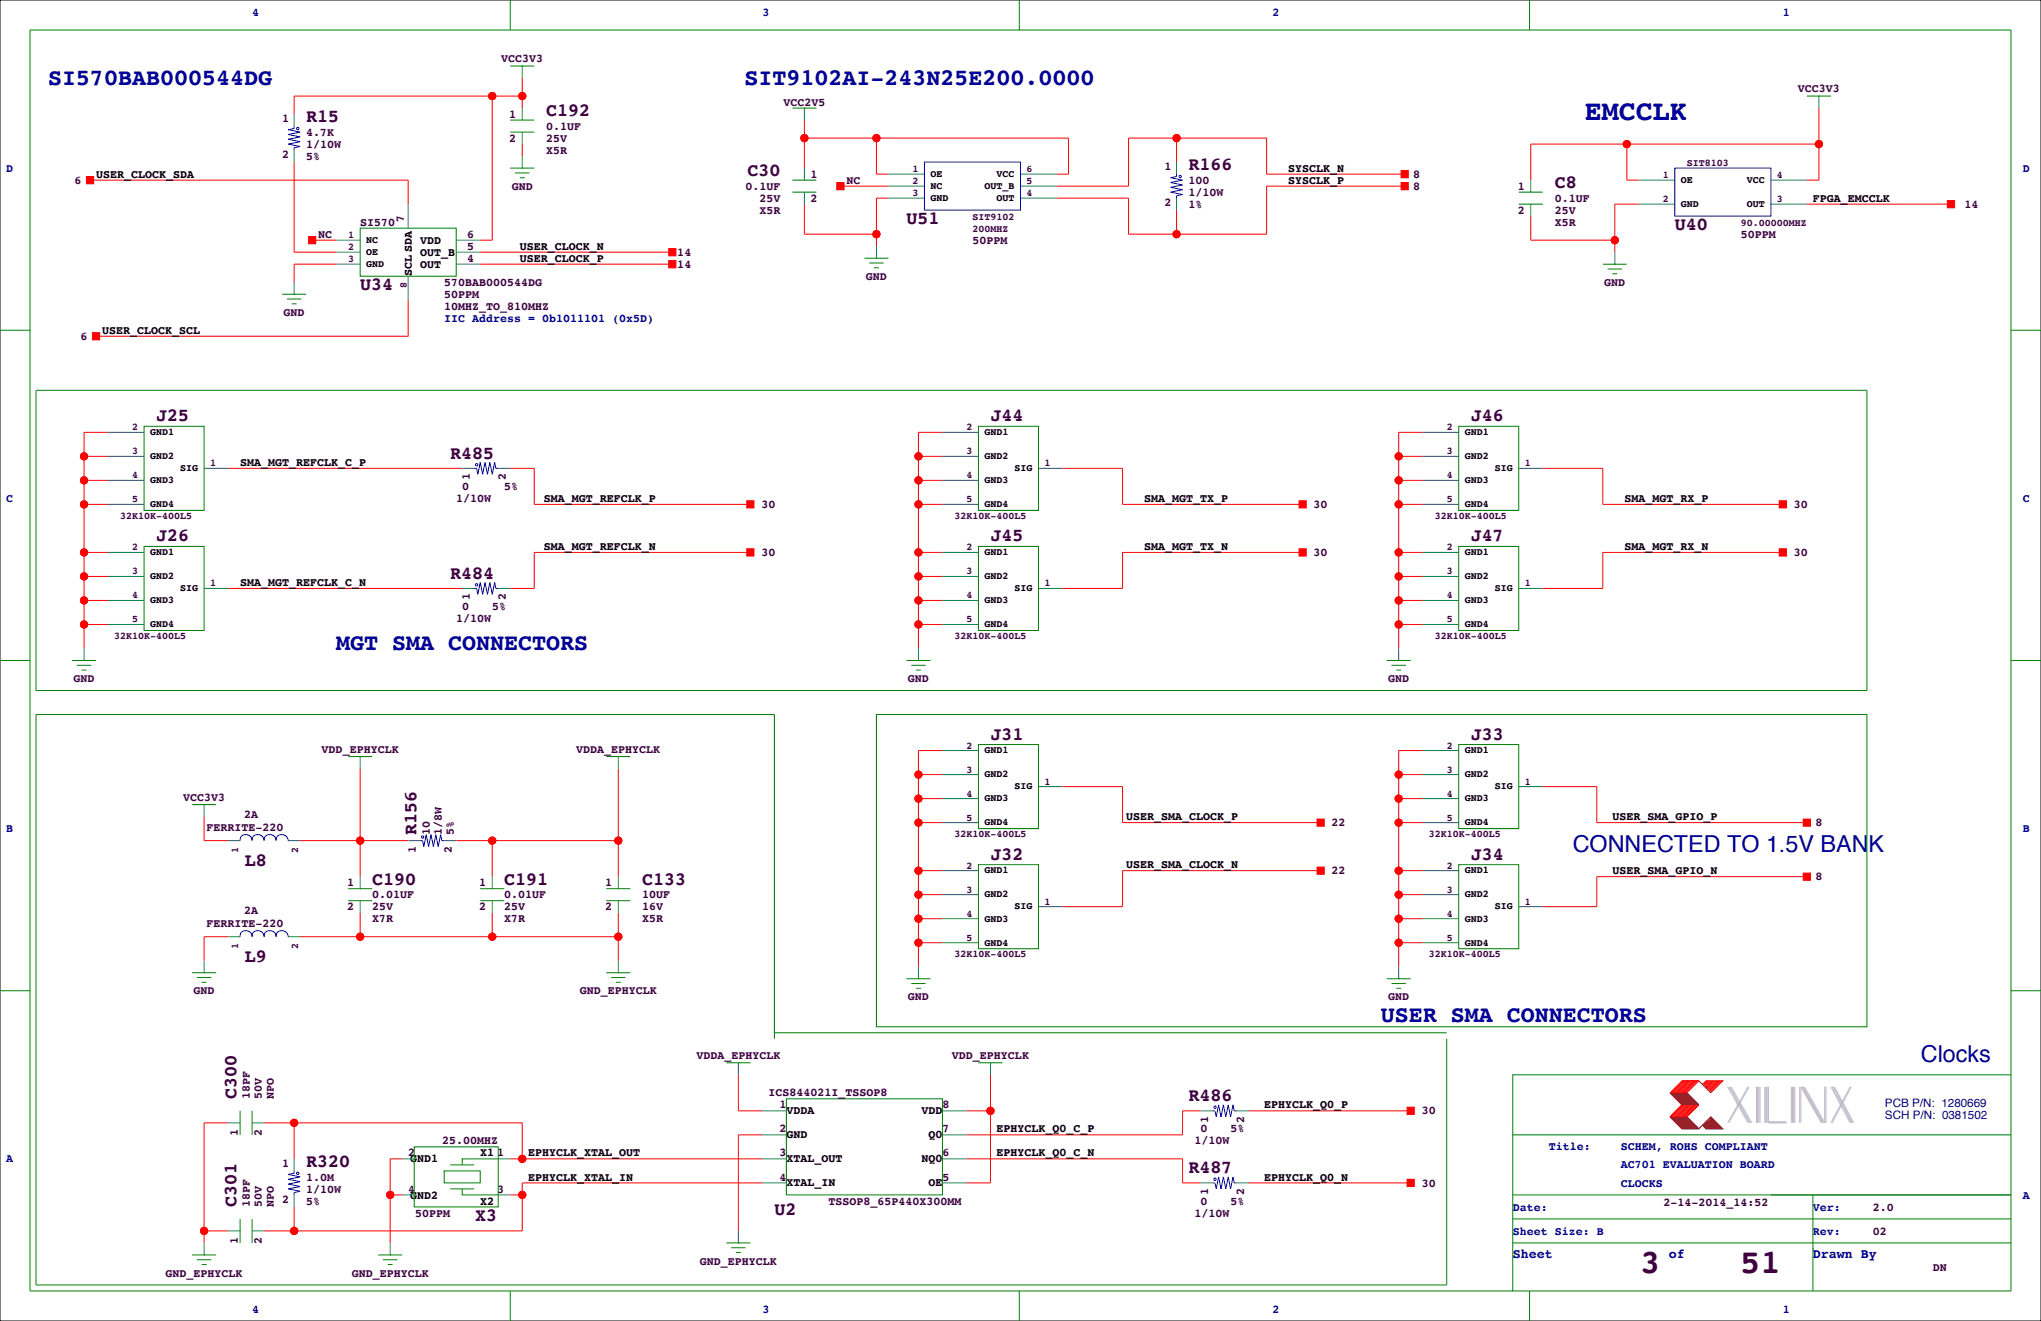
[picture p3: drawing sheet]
<svg xmlns="http://www.w3.org/2000/svg" width="432mm" height="279mm" viewBox="0 0 432 279" stroke-linecap="round" stroke-linejoin="round" font-family="sans-serif">
<path d="M0 0h431.8v279.4h-431.8z" fill="none" stroke="#000" stroke-width=".21"/>
<g fill="none" stroke="#f00" stroke-width=".21">
<path d="M110.5 16.5v6.4M19 38.1h67.4v5.1M62.2 34.3v19h8.9M104.1 20.3v30.5h-2.5M110.5 20.3h-48.3v3.8M110.5 30.5v2.5M170.2 25.4v10.2M170.2 29.2h55.9v7.6h-2.6M177.8 39.4h10.2M185.4 29.2v7.6h2.6M248.9 29.2v5.1M297.2 39.4h-29.2v10.1h-29.2v-7.6h-15.3"/>
<path d="M297.2 36.8h-29.2v-7.6h-29.2v10.2h-15.3M344.2 30.5v7.6h2.5M384.8 30.5h-61v7.6M384.8 22.9v15.2h-2.5M66 50.8h5.1M71.1 55.9h-8.9v3.8M101.6 55.9h40.6M101.6 53.3h40.6M170.2 43.2v6.3h15.2M188 41.9h-2.6v10.2M248.9 44.4v5.1M323.8 45.7v5.1h17.8"/>
<path d="M346.7 43.2h-5.1v10.1M382.3 43.2h30.4M86.4 63.5v7.6h-66.1M17.8 96.5h5.1M22.9 91.4h-5.1v45.8M48.3 99.1h49.5M107.9 99.1h5.1v7.6h45.7M194.3 96.5h5.1M199.4 91.4h-5.1v45.8M224.8 99.1h12.7v7.6h38.1M295.9 96.5h5.1M301 91.4h-5.1v45.8"/>
<path d="M326.4 99.1h12.7v7.6h38.1M17.8 116.8h5.1M17.8 106.7h5.1M17.8 101.6h5.1M158.7 116.8h-45.7v7.7h-5.1M194.3 116.8h5.1M194.3 106.7h5.1M194.3 101.6h5.1M275.6 116.8h-38.1v7.7h-12.7M295.9 116.8h5.1M295.9 106.7h5.1M295.9 101.6h5.1"/>
<path d="M377.2 116.8h-38.1v7.7h-12.7M17.8 127h5.1M17.8 121.9h5.1M17.8 132.1h5.1M48.3 124.5h49.5M194.3 127h5.1M194.3 121.9h5.1M194.3 132.1h5.1M295.9 127h5.1M295.9 121.9h5.1M295.9 132.1h5.1M199.4 158.8h-5.1v45.7"/>
<path d="M301 158.8h-5.1v45.7M43.2 172.7v5.1h5.1M63.5 177.8h22.9M76.2 162.6v22.8M96.5 177.8h34.3M104.1 177.8v7.6M130.8 162.6v22.8M194.3 163.8h5.1M194.3 168.9h5.1M194.3 174h5.1M224.8 166.4h12.7v7.6h41.9M295.9 163.8h5.1"/>
<path d="M295.9 168.9h5.1M295.9 174h5.1M326.4 166.4h11.4v7.6h44.5M48.3 198.1h-5.1v5.1M63.5 198.1h67.3M76.2 193v5.1M104.1 193v5.1M130.8 193v10.2M194.3 184.1h5.1M194.3 189.2h5.1M194.3 194.3h5.1M194.3 199.4h5.1"/>
<path d="M279.4 184.1h-41.9v7.7h-12.7M295.9 184.1h5.1M295.9 189.2h5.1M295.9 194.3h5.1M295.9 199.4h5.1M382.3 185.4h-44.5v6.4h-11.4M48.3 237.5h-5.1v25.4M55.9 237.5h54.6v7.6M62.2 237.5v7.6M156.2 227.3v7.6h5.1M204.5 234.9h5M209.5 227.3v22.9h-5"/>
<path d="M254 234.9h-3.8v5.1h-45.7M264.2 234.9h34.2M355.9 233.7l-2.6 2.5h3.6l2.5-2.5M355.9 228.6h3.5l-2.5 2.5h-3.6zM356.1 233.7l-2.5 2.5M356.1 228.6l-2.5 2.5M356.4 233.7l-2.6 2.5M356.4 228.6l-2.6 2.5M356.6 233.7l-2.5 2.5M356.6 228.6l-2.5 2.5M356.9 233.7l-2.6 2.5M356.9 228.6l-2.6 2.5"/>
<path d="M357.1 233.7l-2.5 2.5M357.1 228.6l-2.5 2.5M357.4 233.7l-2.6 2.5M357.4 228.6l-2.6 2.5M357.6 233.7l-2.5 2.5M357.6 228.6l-2.5 2.5M357.9 233.7l-2.6 2.5M357.9 228.6l-2.6 2.5M358.1 233.7l-2.5 2.5M358.1 228.6l-2.5 2.5M358.4 233.7l-2.5 2.5M358.4 228.6l-2.5 2.5"/>
<path d="M358.6 233.7l-2.5 2.5M358.6 228.6l-2.5 2.5M358.9 233.7l-2.5 2.5M358.9 228.6l-2.5 2.5M359.2 233.7l-2.6 2.5M359.2 228.6l-2.6 2.5M360.2 229.4l.7-.8h3.6l-2.6 2.5M361.2 228.6l-.8 .8M361.4 228.6l-1 1M361.7 228.6l-1 1M361.9 228.6l-1.2 1.3M362.2 228.6l-1.3 1.3"/>
<path d="M362.5 228.6l-1.6 1.5M362.7 228.6l-1.5 1.5M363 228.6l-1.8 1.8M363.2 228.6l-1.8 1.8M363.5 228.6l-2.1 2M363.7 228.6l-2 2M364 228.6l-2.3 2.3M364.2 228.6l-2.3 2.3M62.2 255.3v5M82.5 252.7h2.6M85.1 245.1h-2.6v17.8M107.9 252.7h2.6"/>
<path d="M107.9 245.1h53.4M161.3 250.2h-50.8v10.1h-54.6M161.3 240h-5.1v20.3M204.5 245.1h45.7v5.1h3.8M264.2 250.2h34.2M43.2 260.3h5.1"/>
<circle cx="104.1" cy="20.3" r=".76"/>
<circle cx="110.5" cy="20.3" r=".76"/>
<circle cx="170.2" cy="29.2" r=".76"/>
<circle cx="185.4" cy="29.2" r=".76"/>
<circle cx="248.9" cy="29.2" r=".76"/>
<circle cx="344.2" cy="30.5" r=".76"/>
<circle cx="384.8" cy="30.5" r=".76"/>
<circle cx="185.4" cy="49.5" r=".76"/>
<circle cx="248.9" cy="49.5" r=".76"/>
<circle cx="341.6" cy="50.8" r=".76"/>
<circle cx="17.8" cy="96.5" r=".76"/>
<circle cx="194.3" cy="96.5" r=".76"/>
<circle cx="295.9" cy="96.5" r=".76"/>
<circle cx="17.8" cy="106.7" r=".76"/>
<circle cx="17.8" cy="101.6" r=".76"/>
<circle cx="17.8" cy="116.8" r=".76"/>
<circle cx="194.3" cy="106.7" r=".76"/>
<circle cx="194.3" cy="101.6" r=".76"/>
<circle cx="194.3" cy="116.8" r=".76"/>
<circle cx="295.9" cy="106.7" r=".76"/>
<circle cx="295.9" cy="101.6" r=".76"/>
<circle cx="295.9" cy="116.8" r=".76"/>
<circle cx="17.8" cy="132.1" r=".76"/>
<circle cx="17.8" cy="121.9" r=".76"/>
<circle cx="17.8" cy="127" r=".76"/>
<circle cx="194.3" cy="132.1" r=".76"/>
<circle cx="194.3" cy="121.9" r=".76"/>
<circle cx="194.3" cy="127" r=".76"/>
<circle cx="295.9" cy="132.1" r=".76"/>
<circle cx="295.9" cy="121.9" r=".76"/>
<circle cx="295.9" cy="127" r=".76"/>
<circle cx="76.2" cy="177.8" r=".76"/>
<circle cx="104.1" cy="177.8" r=".76"/>
<circle cx="130.8" cy="177.8" r=".76"/>
<circle cx="194.3" cy="163.8" r=".76"/>
<circle cx="194.3" cy="174" r=".76"/>
<circle cx="194.3" cy="168.9" r=".76"/>
<circle cx="295.9" cy="163.8" r=".76"/>
<circle cx="295.9" cy="174" r=".76"/>
<circle cx="295.9" cy="168.9" r=".76"/>
<circle cx="76.2" cy="198.1" r=".76"/>
<circle cx="104.1" cy="198.1" r=".76"/>
<circle cx="130.8" cy="198.1" r=".76"/>
<circle cx="194.3" cy="194.3" r=".76"/>
<circle cx="194.3" cy="199.4" r=".76"/>
<circle cx="194.3" cy="189.2" r=".76"/>
<circle cx="194.3" cy="184.1" r=".76"/>
<circle cx="295.9" cy="194.3" r=".76"/>
<circle cx="295.9" cy="199.4" r=".76"/>
<circle cx="295.9" cy="189.2" r=".76"/>
<circle cx="295.9" cy="184.1" r=".76"/>
<circle cx="62.2" cy="237.5" r=".76"/>
<circle cx="209.6" cy="234.9" r=".76"/>
<circle cx="82.6" cy="252.7" r=".76"/>
<circle cx="110.5" cy="252.7" r=".76"/>
<circle cx="110.5" cy="245.1" r=".76"/>
<circle cx="43.2" cy="260.3" r=".76"/>
<circle cx="62.2" cy="260.3" r=".76"/>
</g>
<g fill="#f00" stroke="#f00" stroke-width=".21">
<path d="M297.7 234.2h1.5v1.5h-1.5z" fill-rule="evenodd"/>
<path d="M297.7 249.4h1.5v1.6h-1.5z" fill-rule="evenodd"/>
<path d="M412 42.4h1.5v1.5h-1.5z" fill-rule="evenodd"/>
<path d="M158 116.1h1.5v1.5h-1.5z" fill-rule="evenodd"/>
<path d="M158 105.9h1.5v1.5h-1.5z" fill-rule="evenodd"/>
<path d="M65.3 50h1.5v1.6h-1.5z" fill-rule="evenodd"/>
<path d="M141.5 52.6h1.5v1.5h-1.5z" fill-rule="evenodd"/>
<path d="M141.5 55.1h1.5v1.5h-1.5z" fill-rule="evenodd"/>
<path d="M177 38.6h1.6v1.5h-1.6z" fill-rule="evenodd"/>
<path d="M18.3 37.3h1.5v1.6h-1.5z" fill-rule="evenodd"/>
<path d="M19.6 70.4h1.5v1.5h-1.5z" fill-rule="evenodd"/>
<path d="M278.6 183.4h1.6v1.5h-1.6z" fill-rule="evenodd"/>
<path d="M278.6 173.2h1.6v1.6h-1.6z" fill-rule="evenodd"/>
<path d="M381.5 173.2h1.5v1.6h-1.5z" fill-rule="evenodd"/>
<path d="M381.5 184.7h1.5v1.5h-1.5z" fill-rule="evenodd"/>
<path d="M274.8 116.1h1.6v1.5h-1.6z" fill-rule="evenodd"/>
<path d="M274.8 105.9h1.6v1.5h-1.6z" fill-rule="evenodd"/>
<path d="M376.4 116.1h1.6v1.5h-1.6z" fill-rule="evenodd"/>
<path d="M376.4 105.9h1.6v1.5h-1.6z" fill-rule="evenodd"/>
<path d="M296.4 36.1h1.5v1.5h-1.5z" fill-rule="evenodd"/>
<path d="M296.4 38.6h1.5v1.5h-1.5z" fill-rule="evenodd"/>
<circle cx="295.9" cy="96.5" r=".76"/>
<circle cx="295.9" cy="101.6" r=".76"/>
<circle cx="295.9" cy="106.7" r=".76"/>
<circle cx="295.9" cy="116.8" r=".76"/>
<circle cx="295.9" cy="121.9" r=".76"/>
<circle cx="295.9" cy="127" r=".76"/>
<circle cx="295.9" cy="132.1" r=".76"/>
<circle cx="194.3" cy="96.5" r=".76"/>
<circle cx="194.3" cy="101.6" r=".76"/>
<circle cx="194.3" cy="106.7" r=".76"/>
<circle cx="194.3" cy="116.8" r=".76"/>
<circle cx="194.3" cy="121.9" r=".76"/>
<circle cx="194.3" cy="127" r=".76"/>
<circle cx="194.3" cy="132.1" r=".76"/>
<circle cx="341.6" cy="50.8" r=".76"/>
<circle cx="384.8" cy="30.5" r=".76"/>
<circle cx="344.2" cy="30.5" r=".76"/>
<circle cx="17.8" cy="96.5" r=".76"/>
<circle cx="17.8" cy="101.6" r=".76"/>
<circle cx="17.8" cy="132.1" r=".76"/>
<circle cx="17.8" cy="127" r=".76"/>
<circle cx="17.8" cy="121.9" r=".76"/>
<circle cx="17.8" cy="116.8" r=".76"/>
<circle cx="17.8" cy="106.7" r=".76"/>
<circle cx="76.2" cy="198.1" r=".76"/>
<circle cx="104.1" cy="198.1" r=".76"/>
<circle cx="130.8" cy="198.1" r=".76"/>
<circle cx="76.2" cy="177.8" r=".76"/>
<circle cx="82.6" cy="252.7" r=".76"/>
<circle cx="209.6" cy="234.9" r=".76"/>
<circle cx="43.2" cy="260.3" r=".76"/>
<circle cx="194.3" cy="199.4" r=".76"/>
<circle cx="194.3" cy="194.3" r=".76"/>
<circle cx="194.3" cy="189.2" r=".76"/>
<circle cx="194.3" cy="184.1" r=".76"/>
<circle cx="194.3" cy="174" r=".76"/>
<circle cx="194.3" cy="168.9" r=".76"/>
<circle cx="194.3" cy="163.8" r=".76"/>
<circle cx="110.5" cy="20.3" r=".76"/>
<circle cx="104.1" cy="20.3" r=".76"/>
<circle cx="185.4" cy="49.5" r=".76"/>
<circle cx="170.2" cy="29.2" r=".76"/>
<circle cx="185.4" cy="29.2" r=".76"/>
<circle cx="295.9" cy="199.4" r=".76"/>
<circle cx="295.9" cy="194.3" r=".76"/>
<circle cx="295.9" cy="189.2" r=".76"/>
<circle cx="295.9" cy="184.1" r=".76"/>
<circle cx="295.9" cy="174" r=".76"/>
<circle cx="295.9" cy="168.9" r=".76"/>
<circle cx="295.9" cy="163.8" r=".76"/>
<circle cx="62.2" cy="237.5" r=".76"/>
<circle cx="110.5" cy="245.1" r=".76"/>
<circle cx="62.2" cy="260.3" r=".76"/>
<circle cx="110.5" cy="252.7" r=".76"/>
<circle cx="130.8" cy="177.8" r=".76"/>
<circle cx="104.1" cy="177.8" r=".76"/>
<circle cx="248.9" cy="29.2" r=".76"/>
<circle cx="248.9" cy="49.5" r=".76"/>
</g>
<g fill="none" stroke="#008080" stroke-width=".21">
<path d="M110.5 14v2.5M62.2 24.1v2.6M62.2 31.8v2.5M110.5 22.9v2.5M110.5 27.9v2.6M110.5 33v2.6M170.2 22.9v2.5M170.2 35.6v2.5M188 39.4h7.6M188 36.8h7.6M215.9 39.4h7.6M215.9 36.8h7.6"/>
<path d="M248.9 34.3v2.5M323.8 38.1v2.5M346.7 38.1h7.6M374.6 38.1h7.7M384.8 20.3v2.6M62.2 59.7v2.5M71.1 50.8h5.1M71.1 53.3h5.1M71.1 55.9h5.1M86.4 43.2v5.1M86.4 58.4v5.1M96.5 50.8h5.1"/>
<path d="M96.5 53.3h5.1M96.5 55.9h5.1M170.2 40.6v2.6M185.4 52.1v2.5M188 41.9h7.6M215.9 41.9h7.6M248.9 41.9v2.5M323.8 43.2v2.5M341.6 53.3v2.6M346.7 43.2h7.6M374.6 43.2h7.7M22.9 91.4h7.6"/>
<path d="M22.9 96.5h7.6M43.2 99.1h5.1M97.8 99.1h2.5M105.4 99.1h2.5M199.4 91.4h7.6M199.4 96.5h7.6M219.7 99.1h5.1M301 91.4h7.6M301 96.5h7.6M321.3 99.1h5.1M22.9 106.7h7.6M22.9 101.6h7.6"/>
<path d="M22.9 116.8h7.6M199.4 106.7h7.6M199.4 101.6h7.6M199.4 116.8h7.6M301 106.7h7.6M301 101.6h7.6M301 116.8h7.6M17.8 137.2v2.5M22.9 132.1h7.6M22.9 127h7.6M22.9 121.9h7.6M43.2 124.5h5.1"/>
<path d="M97.8 124.5h2.5M105.4 124.5h2.5M194.3 137.2v2.5M199.4 132.1h7.6M199.4 127h7.6M199.4 121.9h7.6M219.7 124.5h5.1M295.9 137.2v2.5M301 132.1h7.6M301 127h7.6M301 121.9h7.6M321.3 124.5h5.1"/>
<path d="M199.4 158.8h7.6M301 158.8h7.6M43.2 170.2v2.5M48.3 177.8h2.5M61 177.8h2.5M76.2 160v2.6M86.4 177.8h2.5M94 177.8h2.5M130.8 160v2.6M199.4 174h7.6M199.4 168.9h7.6M199.4 163.8h7.6"/>
<path d="M219.7 166.4h5.1M301 174h7.6M301 168.9h7.6M301 163.8h7.6M321.3 166.4h5.1M48.3 198.1h2.5M61 198.1h2.5M76.2 185.4v2.6M76.2 190.5v2.5M104.1 185.4v2.6M104.1 190.5v2.5M130.8 185.4v2.6"/>
<path d="M130.8 190.5v2.5M199.4 184.1h7.6M199.4 199.4h7.6M199.4 194.3h7.6M199.4 189.2h7.6M219.7 191.8h5.1M301 184.1h7.6M301 199.4h7.6M301 194.3h7.6M301 189.2h7.6M321.3 191.8h5.1M43.2 203.2v2.5"/>
<path d="M130.8 203.2v2.5M194.3 204.5v2.5M295.9 204.5v2.5M48.3 237.5h2.5M53.3 237.5h2.6M156.2 224.8v2.5M161.3 234.9h5.1M199.4 234.9h5.1M209.5 224.8v2.5M254 234.9h2.5M261.6 234.9h2.6M62.2 245.1v2.5"/>
<path d="M62.2 252.7v2.6M85.1 245.1h2.5M85.1 252.7h2.5M105.4 245.1h2.5M105.4 252.7h2.5M161.3 240h5.1M161.3 245.1h5.1M161.3 250.2h5.1M199.4 240h5.1M199.4 245.1h5.1M199.4 250.2h5.1M254 250.2h2.5"/>
<path d="M261.6 250.2h2.6M43.2 262.9v2.5M48.3 260.3h2.5M53.3 260.3h2.6M82.5 262.9v2.5M156.2 260.3v2.6"/>
</g>
<g fill="none" stroke="#008000" stroke-width=".21">
<path d="M6.3 6.4h419.1v266.6h-419.1zM107.9 14h5.1M107.9 0v6.4M110.5 14h.1M215.6 0v6.4M323.6 0v6.4M107.9 35.6h5.1M107.9 27.9h5.1M107.9 25.4h5.1M109 36.6h3M110 37.6h1M110.5 35.6h.1"/>
<path d="M167.6 22.9h5.1M167.6 38.1h5.1M170.2 22.9h.1M382.3 20.3h5M384.8 20.3h.1M76.2 48.3h20.3v10.1h-20.3zM167.6 40.6h5.1M182.9 54.6h5.1M183.9 55.6h3M184.9 56.6h1M185.4 54.6h.1M321.3 40.6h5.1"/>
<path d="M321.3 43.2h5.1M339.1 55.9h5.1M340.1 56.9h3.1M341.1 57.9h1M341.6 55.9h.1M0 69.8h6.3M59.7 62.2h5.1M60.7 63.2h3.1M61.7 64.3h1M62.2 62.2h.1M425.4 69.8h6.4M7.6 82.5h387.4v63.5h-387.4z"/>
<path d="M30.5 90.2h12.7v17.7h-12.7zM207 90.2h12.7v17.7h-12.7zM308.6 90.2h12.7v17.7h-12.7zM30.5 115.6h12.7v17.7h-12.7zM207 115.6h12.7v17.7h-12.7zM308.6 115.6h12.7v17.7h-12.7zM0 139.7h6.3M15.2 139.7h5.1M17.8 139.7h.1M191.8 139.7h5M194.3 139.7h.1M293.4 139.7h5"/>
<path d="M295.9 139.7h.1M425.4 139.7h6.4M16.3 140.7h3M17.3 141.7h1M185.4 151.1h209.6v66.1h-209.6zM192.8 140.7h3M193.8 141.7h1M207 157.5h12.7v17.8h-12.7zM294.4 140.7h3M295.4 141.7h1M308.6 157.5h12.7v17.8h-12.7zM40.6 170.2h5.1"/>
<path d="M43.2 170.2h.1M73.7 160h5M76.2 160h.1M128.3 160h5M130.8 160h.1M73.7 190.5h5M73.7 188h5M101.6 190.5h5.1M101.6 188h5.1M128.3 190.5h5M128.3 188h5M207 182.9h12.7v17.8h-12.7z"/>
<path d="M308.6 182.9h12.7v17.8h-12.7zM0 209.5h6.3M40.6 205.7h5.1M41.7 206.8h3M42.7 207.8h1M43.2 205.7h.1M128.3 205.7h5M129.3 206.8h3M130.3 207.8h1M130.8 205.7h.1M163.8 219.7v-68.6h-156.2v120.7h298.5v-52.1M163.8 218.4h142.3"/>
<path d="M191.8 207h5M192.8 208h3M193.8 209h1M194.3 207h.1M293.4 207h5M294.4 208h3M295.4 209h1M295.9 207h.1M425.4 209.5h6.4M50.8 234.9v5.1M53.3 234.9v5.1M153.7 224.8h5"/>
<path d="M156.2 224.8h.1M166.4 232.4h33v20.3h-33zM207 224.8h5.1M209.5 224.8h.1M425.4 227.3h-105.4v35.6M50.8 257.8v5.1M53.3 257.8v5.1M87.6 242.6h17.8v12.7h-17.8zM94 247.6h7.6v2.6h-7.6zM95.2 251.5h5.1M95.2 246.4h5.1M97.8 251.5v1.2h7.6"/>
<path d="M105.4 245.1h-7.6v1.3M320 252.7h105.4M320 257.8h105.4M320 240h105.4M383.5 252.7v20.3M40.6 265.4h5.1M41.7 266.4h3M42.7 267.5h1M43.2 265.4h.1M80 265.4h5.1M81 266.4h3.1M82 267.5h1.1"/>
<path d="M82.5 265.4h.1M107.9 273v6.4M153.7 262.9h5M154.7 263.9h3M155.7 264.9h1M156.2 262.9h.1M215.6 273v6.4M320 262.9h105.4M320 262.9v10.1M323.6 273v6.4M383.5 264.2h.1"/>
</g>
<g fill="none" stroke="#00f" stroke-width=".21">
<path d="M62.2 26.7v.5l-1.2 .2 2.5 .5-2.5 .5 2.5 .6-2.5 .5 2.5 .5-2.5 .5 2.5 .5-1.3 .2v.6M195.6 34.3h20.3v10.1h-20.3zM248.9 36.8v.5l-1.3 .3 2.6 .5-2.6 .5 2.6 .5-2.6 .5 2.6 .5-2.6 .5 2.6 .5-1.3 .3v.5M354.3 35.6h20.3v10.1h-20.3zM100.3 99.1h.5l.3 1.2 .5-2.5 .5 2.5 .5-2.5 .5 2.5 .5-2.5 .5 2.5 .5-2.5 .3 1.3h.5M100.3 124.5h.5l.3 1.2 .5-2.5 .5 2.5 .5-2.5 .5 2.5 .5-2.5 .5 2.5 .5-2.5 .3 1.3h.5M50.8 177.8a1.12 1.12 0 0 1 .5-1.1 1.12 1.12 0 0 1 1.2-.1 1.27 1.27 0 0 1 .8 1.2M54.6 176.6a1.02 1.02 0 0 0-1.2 1.2M54.6 176.5a1.27 1.27 0 0 1 1.3 1.3M57.1 176.6a1.02 1.02 0 0 0-1.2 1.2M57.1 176.5a1.27 1.27 0 0 1 1.3 1.3M59.7 176.6a1.02 1.02 0 0 0-1.2 1.2"/>
<path d="M59.7 176.5a1.27 1.27 0 0 1 1.3 1.3M88.9 177.8h.5l.3 1.3 .5-2.6 .5 2.6 .5-2.6 .5 2.6 .5-2.6 .5 2.6 .5-2.6 .3 1.3h.5M50.8 198.1a1.12 1.12 0 0 1 .5-1.1 1.12 1.12 0 0 1 1.2-.1 1.27 1.27 0 0 1 .8 1.2M54.6 196.9a1.02 1.02 0 0 0-1.2 1.2M54.6 196.8a1.27 1.27 0 0 1 1.3 1.3 1.05 1.05 0 0 1 1.2-1.2M57.1 196.8a1.27 1.27 0 0 1 1.3 1.3 1.05 1.05 0 0 1 1.3-1.2M59.7 196.8a1.27 1.27 0 0 1 1.3 1.3M256.5 234.9h.5l.3 1.3 .5-2.5 .5 2.5 .5-2.5 .5 2.5 .5-2.5 .5 2.5 .6-2.5 .2 1.2h.5M62.2 247.6v.6l-1.2 .2 2.5 .5-2.5 .5 2.5 .5-2.5 .5 2.5 .6-2.5 .5 2.5 .5-1.3 .2v.5M256.5 250.2h.5l.3 1.3 .5-2.6 .5 2.6 .5-2.6 .5 2.6 .5-2.6 .5 2.6 .6-2.6 .2 1.3h.5"/>
<circle cx="63" cy="27.2" r=".25"/>
<circle cx="249.7" cy="37.3" r=".25"/>
<circle cx="100.8" cy="98.3" r=".25"/>
<circle cx="100.8" cy="123.7" r=".25"/>
<circle cx="89.4" cy="177" r=".25"/>
<circle cx="257" cy="234.2" r=".25"/>
<circle cx="63" cy="248.2" r=".25"/>
<circle cx="257" cy="249.4" r=".25"/>
</g>
<g fill="none" stroke="#800000" stroke-width=".21">
<path d="M353.3 236.2l2.6 2.6h3.5M353.3 231.1l2.6 2.6M353.6 231.1l2.5 2.6M353.6 236.2l2.5 2.6M353.8 231.1l2.6 2.6M353.8 236.2l2.6 2.6M354.1 236.2l2.5 2.6M354.1 231.1l2.5 2.6M354.3 231.1l2.6 2.6M354.3 236.2l2.6 2.6M354.6 231.1l2.5 2.6M354.6 236.2l2.5 2.6"/>
<path d="M354.8 231.1l2.6 2.6M354.8 236.2l2.6 2.6M355.1 231.1l2.5 2.6M355.1 236.2l2.5 2.6M355.3 231.1l2.6 2.6M355.3 236.2l2.6 2.6M355.6 231.1l2.5 2.6M355.6 236.2l2.5 2.6M355.9 231.1l2.5 2.6M355.9 236.2l2.5 2.6M356.1 231.1l2.5 2.6M356.1 236.2l2.5 2.6"/>
<path d="M356.4 231.1l2.5 2.6M356.4 236.2l2.5 2.6M356.6 231.1l2.6 2.6M356.6 236.2l2.6 2.6M356.9 231.1l2.5 2.6M356.9 236.2l2.5 2.6M359.4 228.6l2.5 2.5M360.2 238l.7 .8h3.6l-2.6-2.6-2.5 2.6M360.4 237.7l1 1.1M360.4 238l.8 .8M360.7 237.5l1.2 1.3M360.7 237.7l1 1.1"/>
<path d="M360.9 237.2l1.6 1.6M360.9 237.5l1.3 1.3M361.2 237l1.8 1.8M361.2 237.2l1.5 1.6M361.4 236.7l2.1 2.1M361.4 237l1.8 1.8M361.7 236.5l2.3 2.3M361.7 236.7l2 2.1M361.9 236.5l2.3 2.3"/>
</g>
<g fill="none" stroke="#c0c0c0" stroke-width=".21">
<path d="M365.5 229.9l4.3 7.6M365.8 229.9l4.3 7.6M366 229.9l4.3 7.6M366.3 229.9l4.3 7.6M369.8 229.9l-4.3 7.6M370.1 229.9l-4.3 7.6M371.6 229.9v7.6M371.9 229.9v7.6M372.1 229.9v7.6M372.4 229.9v7.6M373.4 229.9v7.6M373.6 229.9v7.6"/>
<path d="M373.9 229.9v7.6M374.1 229.9v7.6h3.9M374.1 237.2h3.9M379 229.9v7.6M379.2 229.9v7.6M379.5 229.9v7.6M379.7 229.9v7.6M380.7 229.9v7.6M381 237.5v-7.6l4.3 7.6M381.3 229.9l4.3 7.6M381.5 229.9l4.3 7.6M381.8 229.9l4.3 7.6v-7.6"/>
<path d="M386.3 229.9v7.6M387.3 229.9l4.1 7.6M387.6 229.9l4.1 7.6M387.9 229.9l4 7.6M388.1 229.9l4.1 7.6M391.4 229.9l-4.1 7.6M391.7 229.9l-4.1 7.6"/>
</g>
<g font-size="7.1" fill="#400040">
<text x="347" y="269.3">3</text>
<text x="368.2" y="269.3">51</text>
</g>
<text font-size="6" fill="#0000a0" x="335.3" y="25.4">EMCCLK</text>
<g font-size="4.9" fill="#0000a0">
<text x="10.2" y="18">SI570BAB000544DG</text>
<text x="157.5" y="18">SIT9102AI-243N25E200.0000</text>
<text x="71.1" y="137.4">MGT SMA CONNECTORS</text>
<text x="332.7" y="180.1">CONNECTED TO 1.5V BANK</text>
<text x="292.1" y="216.2">USER SMA CONNECTORS</text>
<text x="406.4" y="224.6">Clocks</text>
</g>
<g font-size="3.9" fill="#400040">
<text x="64.8" y="25.9">R15</text>
<text x="115.6" y="24.6">C192</text>
<text x="158.1" y="37.3">C30</text>
<text x="251.5" y="36">R166</text>
<text x="328.9" y="39.8">C8</text>
<text x="191.8" y="47.5">U51</text>
<text x="354.3" y="48.7">U40</text>
<text x="76.2" y="61.4">U34</text>
<text x="33" y="89.1">J25</text>
<text x="209.5" y="89.1">J44</text>
<text x="311.2" y="89.1">J46</text>
<text x="95.2" y="97">R485</text>
<text x="33" y="114.5">J26</text>
<text x="209.5" y="114.5">J45</text>
<text x="311.2" y="114.5">J47</text>
<text x="95.2" y="122.4">R484</text>
<text x="209.5" y="156.4">J31</text>
<text x="311.2" y="156.4">J33</text>
<text x="88.1" y="176.5" transform="rotate(-90 88.1 176.5)">R156</text>
<text x="51.8" y="183.1">L8</text>
<text x="209.5" y="181.8">J32</text>
<text x="311.2" y="181.8">J34</text>
<text x="78.7" y="187.2">C190</text>
<text x="106.7" y="187.2">C191</text>
<text x="135.9" y="187.2">C133</text>
<text x="51.8" y="203.4">L9</text>
<text x="50" y="232.4" transform="rotate(-90 50 232.4)">C300</text>
<text x="251.5" y="232.9">R486</text>
<text x="64.8" y="246.9">R320</text>
<text x="251.5" y="248.1">R487</text>
<text x="50" y="255.3" transform="rotate(-90 50 255.3)">C301</text>
<text x="163.8" y="257">U2</text>
<text x="100.5" y="258.3">X3</text>
</g>
<g font-size="2.8" fill="#0000a0">
<text x="320" y="266.1">Sheet</text>
<text x="353.1" y="266.1">of</text>
<text x="383.5" y="266.1">Drawn By</text>
</g>
<g font-size="2.5" fill="#0000a0">
<text x="53.3" y="3.3">4</text>
<text x="161.3" y="3.3">3</text>
<text x="269.2" y="3.3">2</text>
<text x="377.2" y="3.3">1</text>
<text x="1.3" y="36.3">D</text>
<text x="428" y="36.3">D</text>
<text x="94" y="68.1">IIC Address = 0b1011101 (0x5D)</text>
<text x="1.3" y="106.2">C</text>
<text x="428" y="106.2">C</text>
<text x="1.3" y="176">B</text>
<text x="428" y="176">B</text>
<text x="398.8" y="236.8">SCH P/N: 0381502</text>
<text x="398.8" y="234.2">PCB P/N: 1280669</text>
<text x="1.3" y="245.9">A</text>
<text x="327.7" y="243.3">Title:</text>
<text x="342.9" y="243.3">SCHEM, ROHS COMPLIANT</text>
<text x="342.9" y="247.1">AC701 EVALUATION BOARD</text>
<text x="342.9" y="251">CLOCKS</text>
<text x="320" y="256">Date:</text>
<text x="383.5" y="256">Ver:</text>
<text x="428" y="253.5">A</text>
<text x="320" y="261.1">Sheet Size: B</text>
<text x="383.5" y="261.1">Rev:</text>
<text x="53.3" y="277.6">4</text>
<text x="161.3" y="277.6">3</text>
<text x="269.2" y="277.6">2</text>
<text x="377.2" y="277.6">1</text>
</g>
<g font-size="2.5" fill="#400040">
<text x="106" y="13.2">VCC3V3</text>
<text x="165.7" y="22.4">VCC2V5</text>
<text x="380.4" y="19.6">VCC3V3</text>
<text x="59.7" y="25.7">1</text>
<text x="64.8" y="28.7">4.7K</text>
<text x="107.7" y="24.9">1</text>
<text x="107.7" y="30">2</text>
<text x="115.6" y="27.4">0.1UF</text>
<text x="115.6" y="30">25V</text>
<text x="59.7" y="33.4">2</text>
<text x="64.8" y="31.2">1/10W</text>
<text x="64.8" y="33.8">5%</text>
<text x="115.6" y="32.5">X5R</text>
<text x="246.4" y="35.9">1</text>
<text x="15.8" y="38.9">6</text>
<text x="108.3" y="40.1">GND</text>
<text x="157.7" y="40.1">0.1UF</text>
<text x="171.4" y="37.6">1</text>
<text x="179.1" y="38.9">NC</text>
<text x="251.5" y="38.9">100</text>
<text x="251.5" y="41.4">1/10W</text>
<text x="299" y="40.1">8</text>
<text x="299" y="37.6">8</text>
<text x="321.1" y="40.1">1</text>
<text x="76.2" y="47.8">SI570</text>
<text x="85.4" y="47" transform="rotate(-90 85.4 47)">7</text>
<text x="160.7" y="42.7">25V</text>
<text x="160.7" y="45.2">X5R</text>
<text x="171.4" y="42.7">2</text>
<text x="246.4" y="43.5">2</text>
<text x="251.5" y="43.9">1%</text>
<text x="321.1" y="45.2">2</text>
<text x="328.9" y="42.7">0.1UF</text>
<text x="328.9" y="45.2">25V</text>
<text x="328.9" y="47.8">X5R</text>
<text x="415.6" y="43.9">14</text>
<text x="67.3" y="50.3">NC</text>
<text x="98.8" y="52.8">5</text>
<text x="98.8" y="50.3">6</text>
<text x="205.7" y="51.6">50PPM</text>
<text x="368.3" y="50.3">50PPM</text>
<text x="98.8" y="55.4">4</text>
<text x="143.3" y="56.6">14</text>
<text x="143.3" y="54.1">14</text>
<text x="183.2" y="59.2">GND</text>
<text x="94" y="65.5">10MHZ_TO_810MHZ</text>
<text x="94" y="60.5">570BAB000544DG</text>
<text x="94" y="63">50PPM</text>
<text x="339.4" y="60.5">GND</text>
<text x="17" y="71.9">6</text>
<text x="60" y="66.8">GND</text>
<text x="99.4" y="101.6" transform="rotate(-90 99.4 101.6)">1</text>
<text x="107" y="101.6" transform="rotate(-90 107 101.6)">2</text>
<text x="96.5" y="106.2">1/10W</text>
<text x="97.8" y="103.6">0</text>
<text x="106.7" y="103.6">5%</text>
<text x="161.1" y="107.4">30</text>
<text x="277.9" y="107.4">30</text>
<text x="379.5" y="107.4">30</text>
<text x="161.1" y="117.6">30</text>
<text x="277.9" y="117.6">30</text>
<text x="379.5" y="117.6">30</text>
<text x="96.5" y="131.6">1/10W</text>
<text x="97.8" y="129">0</text>
<text x="99.4" y="127" transform="rotate(-90 99.4 127)">1</text>
<text x="104.1" y="129">5%</text>
<text x="107" y="127" transform="rotate(-90 107 127)">2</text>
<text x="15.6" y="144.3">GND</text>
<text x="192.1" y="144.3">GND</text>
<text x="293.7" y="144.3">GND</text>
<text x="68.1" y="159.3">VDD_EPHYCLK</text>
<text x="121.9" y="159.3">VDDA_EPHYCLK</text>
<text x="38.7" y="169.4">VCC3V3</text>
<text x="51.6" y="173.1">2A</text>
<text x="43.7" y="175.8">FERRITE-220</text>
<text x="90.9" y="176.5" transform="rotate(-90 90.9 176.5)">10</text>
<text x="93.5" y="176.5" transform="rotate(-90 93.5 176.5)">1/8W</text>
<text x="96" y="176.5" transform="rotate(-90 96 176.5)">5%</text>
<text x="281.7" y="174.8">22</text>
<text x="384.1" y="174.8">8</text>
<text x="88" y="180.3" transform="rotate(-90 88 180.3)">1</text>
<text x="95.6" y="180.3" transform="rotate(-90 95.6 180.3)">2</text>
<text x="281.7" y="184.9">22</text>
<text x="73.4" y="187.5">1</text>
<text x="78.7" y="190">0.01UF</text>
<text x="101.4" y="187.5">1</text>
<text x="106.7" y="190">0.01UF</text>
<text x="128.1" y="187.5">1</text>
<text x="135.9" y="190">10UF</text>
<text x="384.1" y="186.2">8</text>
<text x="43.7" y="196.1">FERRITE-220</text>
<text x="51.6" y="193.4">2A</text>
<text x="73.4" y="192.5">2</text>
<text x="78.7" y="192.5">25V</text>
<text x="78.7" y="195.1">X7R</text>
<text x="101.4" y="192.5">2</text>
<text x="106.7" y="195.1">X7R</text>
<text x="106.7" y="192.5">25V</text>
<text x="128.1" y="192.5">2</text>
<text x="135.9" y="192.5">16V</text>
<text x="135.9" y="195.1">X5R</text>
<text x="41" y="210.3">GND</text>
<text x="122.7" y="210.3">GND_EPHYCLK</text>
<text x="192.1" y="211.6">GND</text>
<text x="293.7" y="211.6">GND</text>
<text x="147.3" y="224">VDDA_EPHYCLK</text>
<text x="201.4" y="224">VDD_EPHYCLK</text>
<text x="52.8" y="232.4" transform="rotate(-90 52.8 232.4)">18PF</text>
<text x="55.4" y="232.4" transform="rotate(-90 55.4 232.4)">50V</text>
<text x="57.9" y="232.4" transform="rotate(-90 57.9 232.4)">NPO</text>
<text x="162.6" y="231.9">ICS844021I_TSSOP8</text>
<text x="164.9" y="234.4">1</text>
<text x="164.9" y="239.5">2</text>
<text x="199.4" y="234.4">8</text>
<text x="199.4" y="239.5">7</text>
<text x="254" y="239.5">0</text>
<text x="255.6" y="237.5" transform="rotate(-90 255.6 237.5)">1</text>
<text x="260.3" y="239.5">5%</text>
<text x="263.2" y="237.5" transform="rotate(-90 263.2 237.5)">2</text>
<text x="300.8" y="235.7">30</text>
<text x="50.3" y="240.2" transform="rotate(-90 50.3 240.2)">1</text>
<text x="55.4" y="240.2" transform="rotate(-90 55.4 240.2)">2</text>
<text x="86.4" y="244.6">2</text>
<text x="93.6" y="242.1">25.00MHZ</text>
<text x="105.2" y="244.6">1</text>
<text x="164.9" y="244.6">3</text>
<text x="199.4" y="244.6">6</text>
<text x="252.7" y="242.1">1/10W</text>
<text x="59.7" y="246.7">1</text>
<text x="64.8" y="249.7">1.0M</text>
<text x="164.9" y="249.7">4</text>
<text x="199.4" y="249.7">5</text>
<text x="300.8" y="251">30</text>
<text x="52.8" y="255.3" transform="rotate(-90 52.8 255.3)">18PF</text>
<text x="55.4" y="255.3" transform="rotate(-90 55.4 255.3)">50V</text>
<text x="57.9" y="255.3" transform="rotate(-90 57.9 255.3)">NPO</text>
<text x="59.7" y="254.3">2</text>
<text x="64.8" y="254.8">5%</text>
<text x="64.8" y="252.2">1/10W</text>
<text x="86.4" y="252.2">4</text>
<text x="87.8" y="257.3">50PPM</text>
<text x="105.2" y="252.2">3</text>
<text x="175.3" y="254.8">TSSOP8_65P440X300MM</text>
<text x="252.7" y="257.3">1/10W</text>
<text x="254" y="254.8">0</text>
<text x="255.6" y="252.7" transform="rotate(-90 255.6 252.7)">1</text>
<text x="260.3" y="254.8">5%</text>
<text x="263.2" y="252.7" transform="rotate(-90 263.2 252.7)">2</text>
<text x="351.9" y="255">2-14-2014_14:52</text>
<text x="396.2" y="256">2.0</text>
<text x="50.3" y="263.1" transform="rotate(-90 50.3 263.1)">1</text>
<text x="55.4" y="263.1" transform="rotate(-90 55.4 263.1)">2</text>
<text x="396.2" y="261.1">02</text>
<text x="148.1" y="267.5">GND_EPHYCLK</text>
<text x="408.9" y="268.7">DN</text>
<text x="35" y="270">GND_EPHYCLK</text>
<text x="74.4" y="270">GND_EPHYCLK</text>
</g>
<g font-size="2.5">
<text x="20.3" y="37.6">USER_CLOCK_SDA</text>
<text x="272.5" y="38.9">SYSCLK_P</text>
<text x="272.5" y="36.3">SYSCLK_N</text>
<text x="383.5" y="42.7">FPGA_EMCCLK</text>
<text x="88.9" y="51.6">VDD</text>
<text x="110" y="52.8">USER_CLOCK_N</text>
<text x="87.1" y="58.4" transform="rotate(-90 87.1 58.4)">SCL SDA</text>
<text x="88.9" y="56.6">OUT</text>
<text x="88.9" y="54.1">OUT_B</text>
<text x="110" y="55.4">USER_CLOCK_P</text>
<text x="21.6" y="70.6">USER_CLOCK_SCL</text>
<text x="50.8" y="98.6">SMA_MGT_REFCLK_C_P</text>
<text x="115.1" y="106.2">SMA_MGT_REFCLK_P</text>
<text x="242.1" y="106.2">SMA_MGT_TX_P</text>
<text x="343.7" y="106.2">SMA_MGT_RX_P</text>
<text x="115.1" y="116.3">SMA_MGT_REFCLK_N</text>
<text x="242.1" y="116.3">SMA_MGT_TX_N</text>
<text x="343.7" y="116.3">SMA_MGT_RX_N</text>
<text x="50.8" y="124">SMA_MGT_REFCLK_C_N</text>
<text x="238.3" y="173.5">USER_SMA_CLOCK_P</text>
<text x="341.1" y="173.5">USER_SMA_GPIO_P</text>
<text x="238.3" y="183.6">USER_SMA_CLOCK_N</text>
<text x="341.1" y="184.9">USER_SMA_GPIO_N</text>
<text x="166.4" y="235.6">VDDA</text>
<text x="194.9" y="235.6">VDD</text>
<text x="210.8" y="239.5">EPHYCLK_Q0_C_P</text>
<text x="267.5" y="234.4">EPHYCLK_Q0_P</text>
<text x="86.8" y="245.9">GND1</text>
<text x="101.6" y="244.6">X1</text>
<text x="111.8" y="244.6">EPHYCLK_XTAL_OUT</text>
<text x="166.4" y="240.7">GND</text>
<text x="166.4" y="245.8">XTAL_OUT</text>
<text x="194.9" y="245.8">NQ0</text>
<text x="196.4" y="240.7">Q0</text>
<text x="210.8" y="244.6">EPHYCLK_Q0_C_N</text>
<text x="111.8" y="249.7">EPHYCLK_XTAL_IN</text>
<text x="166.4" y="250.9">XTAL_IN</text>
<text x="196.4" y="250.9">OE</text>
<text x="267.5" y="249.7">EPHYCLK_Q0_N</text>
<text x="86.8" y="253.5">GND2</text>
<text x="101.6" y="254.8">X2</text>
</g>
<g font-size="2.1" fill="#400040">
<text x="356.9" y="35.1">SIT8103</text>
<text x="193" y="38.9">2</text>
<text x="193" y="41.5">3</text>
<text x="193" y="36.4">1</text>
<text x="217.2" y="36.4">6</text>
<text x="217.2" y="38.9">5</text>
<text x="217.2" y="41.5">4</text>
<text x="351.8" y="37.7">1</text>
<text x="375.9" y="37.7">4</text>
<text x="205.7" y="46.6">SIT9102</text>
<text x="351.8" y="42.7">2</text>
<text x="368.3" y="47.8">90.00000MHZ</text>
<text x="375.9" y="42.7">3</text>
<text x="73.7" y="50.4">1</text>
<text x="73.7" y="52.9">2</text>
<text x="205.7" y="49.1">200MHZ</text>
<text x="73.7" y="55.4">3</text>
<text x="84.7" y="59.7" transform="rotate(90 84.7 59.7)">8</text>
<text x="27.9" y="91">2</text>
<text x="204.5" y="91">2</text>
<text x="306.1" y="91">2</text>
<text x="27.9" y="101.2">4</text>
<text x="27.9" y="96.1">3</text>
<text x="44.4" y="98.6">1</text>
<text x="204.5" y="101.2">4</text>
<text x="204.5" y="96.1">3</text>
<text x="221" y="98.6">1</text>
<text x="306.1" y="101.2">4</text>
<text x="306.1" y="96.1">3</text>
<text x="322.6" y="98.6">1</text>
<text x="27.9" y="106.2">5</text>
<text x="204.5" y="106.2">5</text>
<text x="306.1" y="106.2">5</text>
<text x="25.4" y="109.8">32K10K-400L5</text>
<text x="201.9" y="109.8">32K10K-400L5</text>
<text x="303.5" y="109.8">32K10K-400L5</text>
<text x="27.9" y="116.4">2</text>
<text x="204.5" y="116.4">2</text>
<text x="306.1" y="116.4">2</text>
<text x="27.9" y="121.5">3</text>
<text x="44.4" y="124">1</text>
<text x="204.5" y="121.5">3</text>
<text x="221" y="124">1</text>
<text x="306.1" y="121.5">3</text>
<text x="322.6" y="124">1</text>
<text x="27.9" y="131.6">5</text>
<text x="27.9" y="126.6">4</text>
<text x="204.5" y="131.6">5</text>
<text x="204.5" y="126.6">4</text>
<text x="306.1" y="131.6">5</text>
<text x="306.1" y="126.6">4</text>
<text x="24.1" y="135.2">32K10K-400L5</text>
<text x="201.9" y="135.2">32K10K-400L5</text>
<text x="303.5" y="135.2">32K10K-400L5</text>
<text x="204.5" y="158.3">2</text>
<text x="306.1" y="158.3">2</text>
<text x="204.5" y="163.4">3</text>
<text x="221" y="165.9">1</text>
<text x="306.1" y="163.4">3</text>
<text x="322.6" y="165.9">1</text>
<text x="204.5" y="173.6">5</text>
<text x="204.5" y="168.5">4</text>
<text x="306.1" y="173.6">5</text>
<text x="306.1" y="168.5">4</text>
<text x="201.9" y="177.1">32K10K-400L5</text>
<text x="302.3" y="177.1">32K10K-400L5</text>
<text x="50.4" y="180.3" transform="rotate(-90 50.4 180.3)">1</text>
<text x="63.1" y="180.3" transform="rotate(-90 63.1 180.3)">2</text>
<text x="204.5" y="183.7">2</text>
<text x="306.1" y="183.7">2</text>
<text x="204.5" y="188.8">3</text>
<text x="221" y="191.3">1</text>
<text x="306.1" y="188.8">3</text>
<text x="322.6" y="191.3">1</text>
<text x="204.5" y="193.9">4</text>
<text x="306.1" y="193.9">4</text>
<text x="50.4" y="200.7" transform="rotate(-90 50.4 200.7)">1</text>
<text x="63.1" y="200.7" transform="rotate(-90 63.1 200.7)">2</text>
<text x="201.9" y="202.5">32K10K-400L5</text>
<text x="204.5" y="199">5</text>
<text x="302.3" y="202.5">32K10K-400L5</text>
<text x="306.1" y="199">5</text>
</g>
<g font-size="2.1">
<text x="196.8" y="40">NC</text>
<text x="196.8" y="37.4">OE</text>
<text x="208.3" y="40">OUT_B</text>
<text x="210.8" y="37.4">VCC</text>
<text x="355.6" y="38.7">OE</text>
<text x="369.6" y="38.7">VCC</text>
<text x="196.8" y="42.5">GND</text>
<text x="210.8" y="42.5">OUT</text>
<text x="355.6" y="43.8">GND</text>
<text x="369.6" y="43.8">OUT</text>
<text x="77.5" y="51.4">NC</text>
<text x="77.5" y="53.9">OE</text>
<text x="77.5" y="56.5">GND</text>
<text x="31.7" y="92">GND1</text>
<text x="208.3" y="92">GND1</text>
<text x="309.9" y="92">GND1</text>
<text x="31.7" y="97.1">GND2</text>
<text x="38.1" y="99.7">SIG</text>
<text x="208.3" y="97.1">GND2</text>
<text x="214.6" y="99.7">SIG</text>
<text x="309.9" y="97.1">GND2</text>
<text x="316.2" y="99.7">SIG</text>
<text x="31.7" y="107.3">GND4</text>
<text x="31.7" y="102.2">GND3</text>
<text x="208.3" y="107.3">GND4</text>
<text x="208.3" y="102.2">GND3</text>
<text x="309.9" y="107.3">GND4</text>
<text x="309.9" y="102.2">GND3</text>
<text x="31.7" y="117.4">GND1</text>
<text x="208.3" y="117.4">GND1</text>
<text x="309.9" y="117.4">GND1</text>
<text x="31.7" y="122.5">GND2</text>
<text x="38.1" y="125.1">SIG</text>
<text x="208.3" y="122.5">GND2</text>
<text x="214.6" y="125.1">SIG</text>
<text x="309.9" y="122.5">GND2</text>
<text x="316.2" y="125.1">SIG</text>
<text x="31.7" y="127.6">GND3</text>
<text x="208.3" y="127.6">GND3</text>
<text x="309.9" y="127.6">GND3</text>
<text x="31.7" y="132.7">GND4</text>
<text x="208.3" y="132.7">GND4</text>
<text x="309.9" y="132.7">GND4</text>
<text x="208.3" y="159.3">GND1</text>
<text x="309.9" y="159.3">GND1</text>
<text x="208.3" y="164.4">GND2</text>
<text x="214.6" y="167">SIG</text>
<text x="309.9" y="164.4">GND2</text>
<text x="316.2" y="167">SIG</text>
<text x="208.3" y="169.5">GND3</text>
<text x="309.9" y="169.5">GND3</text>
<text x="208.3" y="174.6">GND4</text>
<text x="309.9" y="174.6">GND4</text>
<text x="208.3" y="184.7">GND1</text>
<text x="309.9" y="184.7">GND1</text>
<text x="208.3" y="189.8">GND2</text>
<text x="309.9" y="189.8">GND2</text>
<text x="208.3" y="194.9">GND3</text>
<text x="214.6" y="192.4">SIG</text>
<text x="309.9" y="194.9">GND3</text>
<text x="316.2" y="192.4">SIG</text>
<text x="208.3" y="200">GND4</text>
<text x="309.9" y="200">GND4</text>
</g>
</svg>
